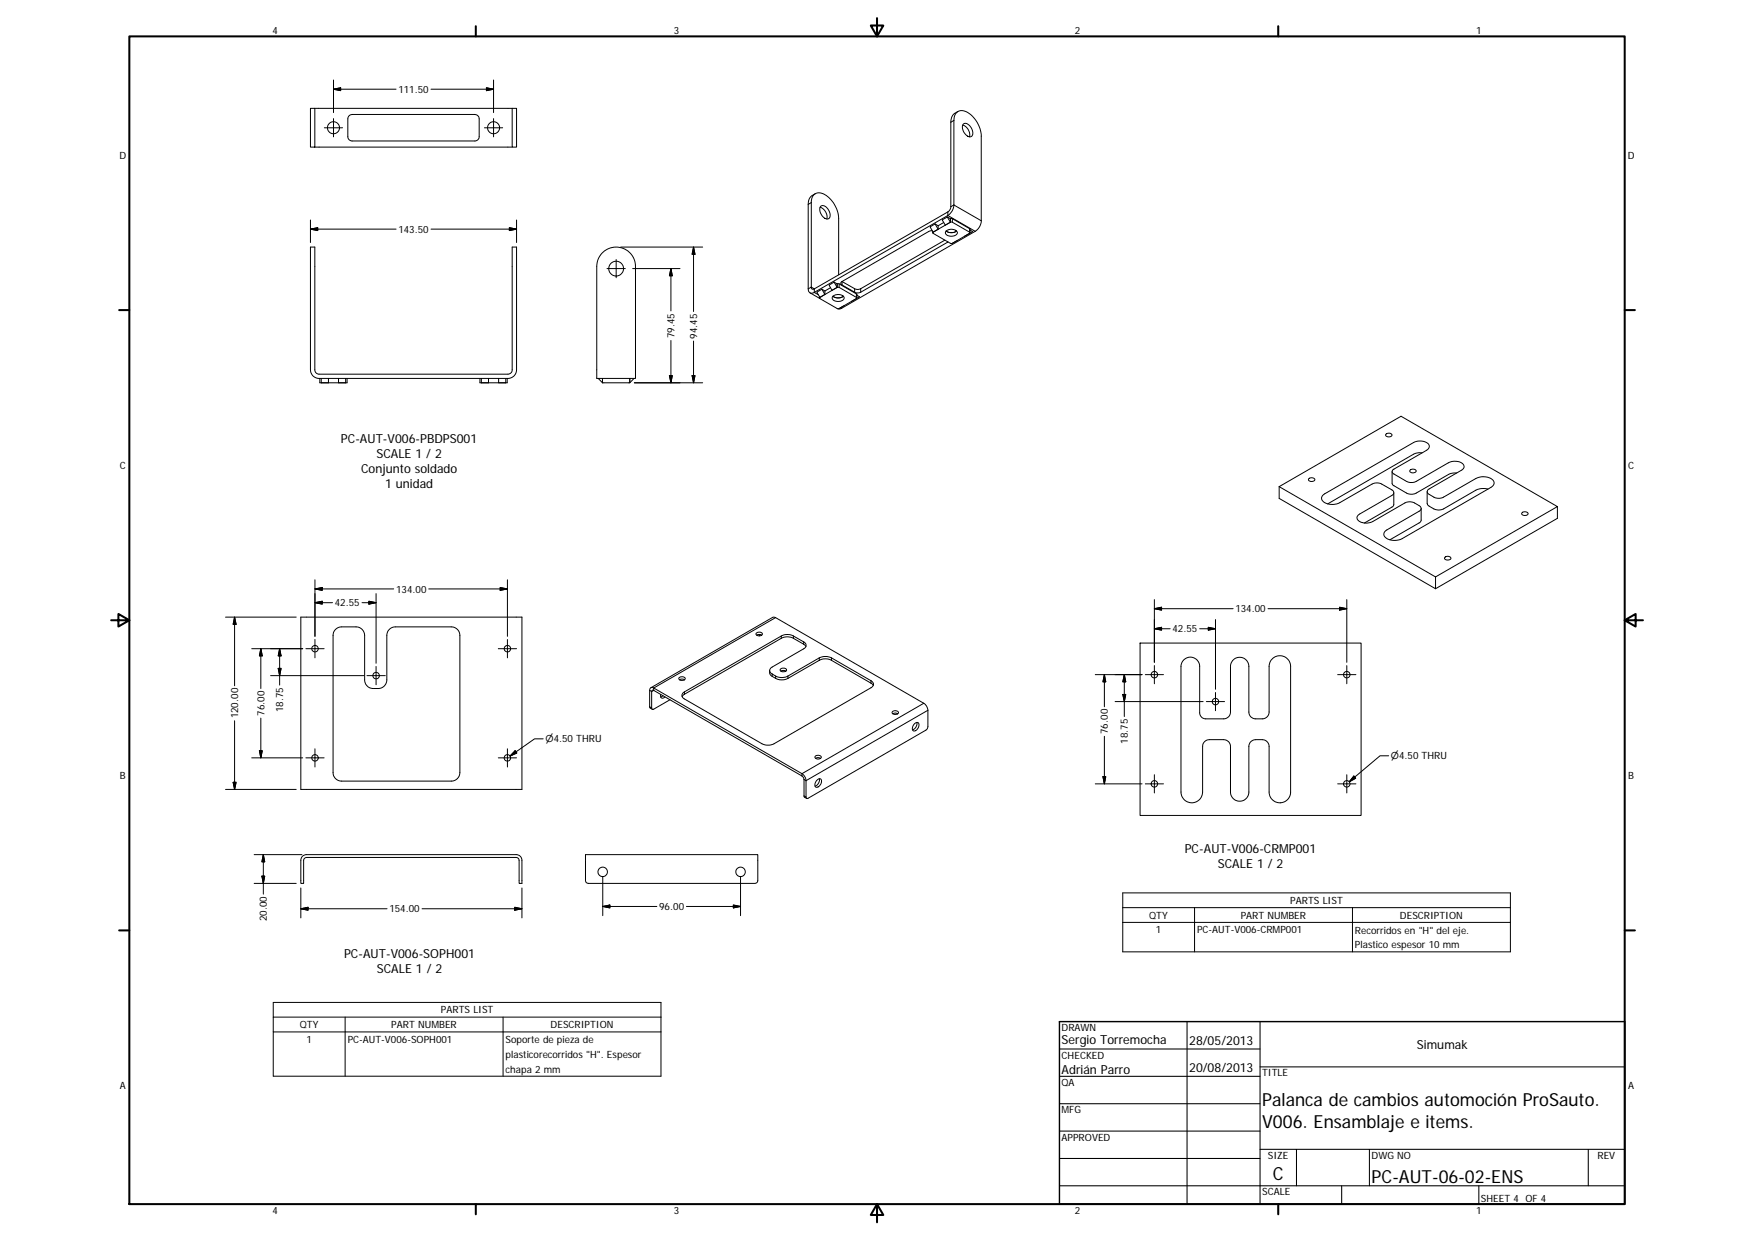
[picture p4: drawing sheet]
<svg xmlns="http://www.w3.org/2000/svg" width="594mm" height="420mm" viewBox="0 0 594 420" stroke-linecap="round" stroke-linejoin="round" font-family="sans-serif">
<g fill="none" stroke="#000" stroke-width=".34">
<path d="M105.1 36.7h1.5v13.1h-1.5zM106.6 36.7h66.9M113 30.2l2.4-.5v1zM113 30.2h21.1M113 27.1v11M118.2 39.2l1-.4h41.7a1.48 1.48 0 0 1 1.4 1.4v6a1.45 1.45 0 0 1-1.4 1.5h-41.7a1.45 1.45 0 0 1-1.4-1.5v-6zM164.8 29.7l2.4 .5-2.4 .5zM167.2 30.2h-21.2M167.2 27.1v11M173.5 36.7h1.5v13.1h-1.5zM324.5 37.7l-1.1 .7a3.4 3.4 0 0 0-1.4 3M106.6 49.8h66.9"/>
<path d="M109.8 43.3h6.2M113 40.2v6.1M164.1 43.3h6.2M167.2 40.2v6.1M322 41.4v28.6M323.1 40.8l-1.1 .6M323.1 40.8a2.84 2.84 0 0 1 1.3-3 2.84 2.84 0 0 1 3.3 .3 10.1 10.1 0 0 1 4.7 8v28.6M323.1 40.8v28.6M326.1 42.4a3.4 3.4 0 0 1 2.3 3.9M326.2 42.1a1.98 1.98 0 0 1 2.9 1.3 1.98 1.98 0 0 1-.3 2.9 3.2 3.2 0 0 1-2.6-4.2zM105.1 74.5v7.6M105.1 77.6l2.5-.5v1z"/>
<path d="M105.1 77.6h29M146 77.6h29M172.5 77.1l2.5 .5-2.5 .5zM175 74.5v7.6M273.7 69.2v28.6M274.8 68.6l-1.1 .6M274.8 68.6a2.81 2.81 0 0 1 1.3-3 2.81 2.81 0 0 1 3.3 .3 10.1 10.1 0 0 1 4.6 8v19.1M274.8 68.6v28.6M276.1 65.6l-1 .6a3.1 3.1 0 0 0-1.4 3M277.7 70.2a3.5 3.5 0 0 1 2.3 3.9M278.1 69.7a2.76 2.76 0 0 1 3.1 2.9 1.24 1.24 0 0 1-.8 1.6 1.24 1.24 0 0 1-1.5-.7 2.94 2.94 0 0 1-.8-3.8zM315.8 78.1l-1.2 .3-29.4 16.9"/>
<path d="M315.9 78.4v.4M316 78.6v.4l6.1 3.4 6.3-3.4M316.7 75.8l1 .6M316.7 75.8l1 1.8M316.7 75.8l-1.7 1 1 1.8M317.7 76.4v1.2M317.7 77.6l-1.7 1M319.6 75.3l-1.9 1.1M320.4 78.3a2.61 2.61 0 0 1 3.9 .4 2.32 2.32 0 0 1-3.6 .9l-.5-.6zM320.5 78.2a3 3 0 0 0 3.5 0M320.9 73.5l1 .5M320.9 73.5l1 1.7"/>
<path d="M320.9 73.5l-1.8 .9 1.1 1.8 1.7-1M321 71.8v1.2M321 71.8l-45.2 26M321 73l9.3 5.3M321 73l-45.2 26M321.9 74h.7M321.9 75.2h.7M321.9 75.2l-5.9 3.4M321.9 74v1.2M322 70l-.3 1-.7 .8M322.6 74v1.2M322.6 75.2l5.8 3.4"/>
<path d="M322.6 74l5.8 3.4M323.1 69.4l-.6 2-1.5 1.6M323.1 69.4l-1.1 .6M323.1 69.4l9.3 5.3M328.4 77.4l.1 1.4M328.4 78.6v.4M328.4 77.4v1.2M328.5 77.9l.9 .5-1 .6M330.3 78.3l-45.2 26.1M332.4 74.7l-.6 2.1-1.5 1.5M105.1 83.7h1.5v41.5a1.45 1.45 0 0 0 1.5 1.5h63.9a1.45 1.45 0 0 0 1.5-1.5v-41.5h1.5v41.5a2.89 2.89 0 0 1-3 2.9h-63.9a2.89 2.89 0 0 1-3-2.9zM203.8 85.8a6.6 6.6 0 0 1 7.3-1.7 6.6 6.6 0 0 1 4.1 6.1v37.9h-13.1v-37.9a6.6 6.6 0 0 1 1.7-4.4z"/>
<path d="M205.6 90.9h6.2M208.7 87.9v6.1M210.2 83.7h27.8M214.3 90.9h16M227.2 90.9v14.4M227.2 90.9l.5 2.5h-1zM234.9 83.7v21.8M234.9 83.7l.5 2.4h-1zM273.7 97.8a1.26 1.26 0 0 0 .6 1.3 1.26 1.26 0 0 0 1.5-.1M274.4 99.1l3.2 1.9M274.8 97.2l-1.1 .6M274.8 97.2a.62 .62 0 0 0 .3 .7 .62 .62 0 0 0 .7-.1"/>
<path d="M274.8 97.2l1 .6M275.8 97.8v1.2M275.8 99l1.4 .8M278.4 97.9l1 .6M278.4 97.9l1 1.8M278.4 97.9l-1.7 1 1 1.8M279.4 98.5v1.2M279.4 99.7l-1.7 1M281.3 97.4l-1.9 1.1M282.5 95.5l1 .6M282.5 95.5l1 1.8M282.5 95.5l-1.7 1 1 1.8 1.7-1"/>
<path d="M283.5 96.1h.7M283.5 97.3h.7M283.5 96.1v1.2M283.5 97.3l-5.8 3.4M284.2 97.3l5.9 3.4M284.2 96.1v1.2M284.2 96.1l5.9 3.4M285.2 96.5l4.3 2.4M285.2 95.3a.61 .61 0 0 0-.4 .6 .61 .61 0 0 0 .4 .6M285.2 95.3v1.2M285.2 95.3l4.3 2.4M289.5 97.7a2.2 2.2 0 0 0 2 0"/>
<path d="M289.5 98.9a2.2 2.2 0 0 0 2 0M289.5 97.7v1.2M290.1 99.5v1.2M290.1 99.5l.1 1.4M290.2 100l.9 .5-2.8 1.6M291.5 97.7v1.2M320 81.3l-28.5 16.4M320.9 81.8v.2M320.9 82l-29.4 16.9M321.1 81.9l-.2 .1M227.2 115.3v14.3M234.9 115.5v14.1"/>
<path d="M277.6 100.4v.5M277.7 100.7l-.1 .3 6.2 3.5 6.4-3.5-.1-.3M282.1 100.3a2.61 2.61 0 0 1 3.8 .5 2.31 2.31 0 0 1-3.6 .9l-.5-.8zM282.1 100.3l1.6 .6 1-.1 .9-.5M284.7 104.1l.4 .3M285.1 104.4l-.8 .2-.7-.1M108.3 128.1v1.5h.5M108.8 129.6h8.3M108.8 128.1v1.5M111.2 128.1v1.5M114.7 128.1v1.5M117.1 128.1v1.5"/>
<path d="M117.6 128.1v1.5h-.5M162.6 128.1v1.5h.4M163 129.6h8.3M163 128.1v1.5M165.5 128.1v1.5M168.9 128.1v1.5M171.3 128.1v1.5M171.8 128.1v1.5h-.5M202.6 128.1l1.5 1.5M204.1 128.1v1.5M214.8 128.1l-1.5 1.5v-1.5v1.5h-9.2M214.9 129.6h23.1"/>
<path d="M226.7 127.2h1l-.5 2.4zM234.4 127.2h1l-.5 2.4zM469.5 146.9h.1a1.01 1.01 0 0 1 1.1-.3 1.01 1.01 0 0 1 .7 1 1.17 1.17 0 0 1-2.1-.5zM471.5 159.7l.1 4.3 4.8 2.9a3.5 3.5 0 0 0 3.3 0l11.1-6.4 2.6-.4M477.6 159.1a1.22 1.22 0 0 1 2.1 .5 1.28 1.28 0 0 1-2.2-.2zM481.6 153.3h-1.1l-1.8 .5-29 16.8M433.3 164.8v3.9l52.9 30.6M433.3 164.8l52.9 30.5M433.3 164.8l41.2-23.9 53 30.6-41.3 23.8M443.3 162.1a1.21 1.21 0 0 1 2 .4 1.16 1.16 0 0 1-1.2 .5 1.16 1.16 0 0 1-.9-.8zM448.1 167.6l30.6-17.8a4.1 4.1 0 0 1 5.4 1l-.1 .8-.8 .8-11.1 6.4a.86 .86 0 0 0-.6 .9 .86 .86 0 0 0 .6 .8l4.3 2.5a3.7 3.7 0 0 0 3.3 0l10.9-6.3a4 4 0 0 1 5.2 .9v.8l-.5 .6-11.2 6.5a.97 .97 0 0 0-.7 1 .97 .97 0 0 0 .7 .9l1.5 .9a3.5 3.5 0 0 0 3.3 0l10.9-6.3a4.9 4.9 0 0 1 6.2 1 1.61 1.61 0 0 1-1 2l-30.1 17.4a4.9 4.9 0 0 1-6.1-1.1 1.59 1.59 0 0 1 1-1.9l10.9-6.3a.99 .99 0 0 0 .6-1 .99 .99 0 0 0-.6-.9l-1.6-.9a3.5 3.5 0 0 0-3.3 0l-10.9 6.3a4 4 0 0 1-5.2-1v-.7l.8-.9 10.9-6.3a1.02 1.02 0 0 0 .7-.9 1.02 1.02 0 0 0-.7-1l-3.4-1.9a3.5 3.5 0 0 0-3.3 0l-10.9 6.3a4.8 4.8 0 0 1-6.1-1.1l-.1-.7zM472.1 166.8v4l-.2 .6-9.8 5.7"/>
<path d="M481.3 172.1v4l-.2 .6-10.3 6.1M504 165.6l-.9-.2a5.5 5.5 0 0 0-3.3 .6l-10.9 6.3-1.6 .4-1.7-.4-2.1-1.4-.1-4.4M515.5 173.6l.4-.2a1.01 1.01 0 0 1 1.6 .8l-.2 .1a1.11 1.11 0 0 1-1.1 .3 1.11 1.11 0 0 1-.8-.9zM527.5 171.5v4l-41.3 23.8M106.7 196.3v19.1M106.7 199.4l2.4-.5v1zM106.7 199.4h26.6M145.2 199.4h26.7M169.4 198.9l2.5 .5-2.5 .5zM171.9 196.3v19.1M486.2 195.3v4M489.4 188.7a1.24 1.24 0 0 1 2 .4 1.28 1.28 0 0 1-2.1-.2z"/>
<path d="M76.4 208.9h23.9M79.5 208.9l.5 2.5h-1zM79.5 208.9v23.3M85.3 219.6h17.2M88.3 219.6l.5 2.5h-.9zM88.3 219.6v13.5M94.7 219.6v12.3M94.7 219.6l.5 2.5h-1zM101.9 208.9h74.9v58.4h-74.9zM103.6 219.6h6.2M106.7 204l2.4-.4v.9zM106.7 204h5.9"/>
<path d="M106.7 216.5v6.2M113.6 213.1l1.8-.8 5.2-.1a2.93 2.93 0 0 1 2.9 3v15a2.93 2.93 0 0 0 2.9 2.9h1.7a2.93 2.93 0 0 0 2.9-2.9v-15a2.89 2.89 0 0 1 2.9-3h18.9a2.89 2.89 0 0 1 3 3v46.4a2.89 2.89 0 0 1-3 2.9h-37.1a2.86 2.86 0 0 1-2.9-2.9v-46.4l.2-1.2zM122.6 204h4.8M124.9 203.6l2.5 .4-2.5 .5zM127.4 201v23.6M168.8 219.6h6.2M171.9 216.5v6.2M256.1 214.4a1.28 1.28 0 0 1 2.1 .3 1.2 1.2 0 0 1-1.1 .6 1.2 1.2 0 0 1-1-.8zM256.3 215.1l.6-.3 1.1 .3M257.5 214.8l-.4 .5M262.7 209.1l50.2 29M262.7 209.1l-1-.1-41.3 23.9"/>
<path d="M262.7 209.1l-41.3 23.8M264.6 215.3l-32.8 19M264.6 215.3l2.1-.5 2 .5M264.6 216.1l2.1-.5 2 .5M264.6 215.3v.8M264.6 216.1l-32.8 19M268.7 215.3l3.5 2M268.7 216.1l3.5 2M268.7 215.3v.8M272.2 217.3a1.25 1.25 0 0 1 .8 1.2 1.25 1.25 0 0 1-.8 1.2l-10.7 6.1a1.24 1.24 0 0 0-.8 1.2 1.24 1.24 0 0 0 .8 1.2M272.2 218.1l.8 .8M272.2 217.3v.8"/>
<path d="M386.1 217.7h74.9v58.4h-74.9zM391 203v21.2M391 206.1l2.4-.5v1zM391 212.9l2.4-.5v.9zM391 206.1h26.7M391 212.9h5.3M406.3 212.9h5.4M409.3 212.4l2.4 .5-2.4 .4zM411.7 209.8v23.6M429.5 206.1h26.7M453.7 205.6l2.5 .5-2.5 .5zM456.2 203v21.2"/>
<path d="M91.6 228.7h31.6M94.2 226.3h1l-.5 2.4zM124.3 228.7h6.2M127.4 225.6v6.2M220 239.3l.1 .4 .8 .4M220 233.7v5.6M220 239.3l.7 .4M220 233.7l.7 .4M220.7 234.1v5.6M221.4 232.9l50.2 29M221.4 233.7l50.2 29M221.4 232.9a.85 .85 0 0 0-1 0 .85 .85 0 0 0-.4 .8"/>
<path d="M221.4 233.7l-.7 .4M221.4 232.9v.8M221.4 233.7h-.4l-.3 .4M223.8 235.1a.84 .84 0 0 0 .3 1.2 .84 .84 0 0 0 1.1-.4M224.5 235.5l-.7 .5M226.9 236.9l-5.6 3.3h-.3l-.3-.5M230 229.5l.3-.2a1.07 1.07 0 0 1 1.7 .6 1.23 1.23 0 0 1-2.1-.3zM230.2 230.1l.6-.2 1.1 .2M231.8 235.1l-.8 .8M231.8 234.3v.8M260.7 227l.1 1.3 .7 .7M261.5 229l1.2 .7"/>
<path d="M261.5 228.2v.8M261.5 228.2l1.2 .7M262.7 229.7l2.1 .5 2.1-.5M262.7 228.9v.8M262.7 228.9l2.1 .5 2.1-.5M264.3 226.5l.3-.2a1.1 1.1 0 0 1 1.8 .7l-.5 .4a.97 .97 0 0 1-1 .1 .97 .97 0 0 1-.6-1zM264.5 227.2l.8-.2 .9 .2M266.9 228.9v.8M277.5 223.6l2.1-.5 2 .5M277.5 222.7v.9M277.5 223.6l-10.6 6.1M281.6 223.6l13.4 7.7"/>
<path d="M281.6 222.7l-1.7-.4-2.1 .3-10.9 6.3M281.6 222.7v.9M281.6 222.7l13.4 7.8M295 230.5a1.26 1.26 0 0 1 .9 1.2 1.26 1.26 0 0 1-.9 1.2l-32.8 18.9-1.7 .5-1.1-.1-1.3-.4-26.3-15.2a1.27 1.27 0 0 1-.8-1.2 1.27 1.27 0 0 1 .8-1.1M295 231.3l.8 .8M295 230.5v.8M312.9 238.1a3 3 0 0 1 1.4 2.4M312.9 238.1l-41.3 23.8M371 228.4h15.8M374.1 228.4l.4 2.4h-.9zM374.1 228.4v10.9M377.7 237.5h29.8"/>
<path d="M380.3 235.1h1l-.5 2.4zM380.8 228.4v14.2M380.8 228.4l.5 2.4h-1zM387.9 228.4h6.2M391 225.3v6.2M401 223.3a3.2 3.2 0 0 1 3.4-.5 3.2 3.2 0 0 1 1.9 2.8v15.7a2.06 2.06 0 0 0 2.1 2.1h6.1a2.28 2.28 0 0 0 2.3-2.3v-15.5a3.1 3.1 0 0 1 3.1-3.1 3.1 3.1 0 0 1 3.1 3.1v15.5a2.28 2.28 0 0 0 2.3 2.3h2.2a2.31 2.31 0 0 0 2.3-2.3v-15.5a3.6 3.6 0 0 1 3.7-3.6 3.6 3.6 0 0 1 3.6 3.6v42.6a3.6 3.6 0 0 1-3.6 3.6 3.6 3.6 0 0 1-3.7-3.6v-15.4a2.35 2.35 0 0 0-2.3-2.4h-2.2a2.31 2.31 0 0 0-2.3 2.4v15.4a3.1 3.1 0 0 1-3.1 3.1 3.1 3.1 0 0 1-3.1-3.1v-15.4a2.31 2.31 0 0 0-2.3-2.4h-4.9a2.28 2.28 0 0 0-2.3 2.4v15.4a3.7 3.7 0 0 1-3.6 3.6 3.7 3.7 0 0 1-3.7-3.6v-42.6l.3-1.2zM408.6 237.5h6.2M411.7 234.5v6.1M453.1 228.4h6.1M456.2 225.3v6.2M79.5 244v23.3M85.3 256.6h17.2"/>
<path d="M87.9 254.2h.9l-.5 2.4zM88.3 243.1v13.5M103.6 256.6h6.2M106.7 253.5v6.2M168.8 256.6h6.2M171.9 253.5v6.2M174.5 254.2l.5 .8-2.2 1zM184 250.1h-2.9l-8.3 5.9M276.1 256.1l.1-.2a1.14 1.14 0 0 1 1.9 .7 1.23 1.23 0 0 1-2.1-.4zM276.2 256.8a1.57 1.57 0 0 1 1.7 0M302.2 241a1.18 1.18 0 0 1 2.1 .5 1.25 1.25 0 0 1-2.1-.4zM302.4 241.6l.8-.2 .9 .2"/>
<path d="M309.8 245a.86 .86 0 0 1 1.2-.3 .86 .86 0 0 1 .2 1.3 1.37 1.37 0 0 1-2.1 1.2 2.23 2.23 0 0 1 .7-2.2zM310.5 244.6a2.23 2.23 0 0 1-1.4 2.5M314.3 240.5v5.5l-.6 1.1-40 23.2h-.6l-.1-.4M314.3 240.5l-41.3 23.8M374.1 249.3v16.1M470.3 255.9h-2.9l-10.4 8.8M76.4 267.3h23.9M79 264.9h1l-.5 2.4zM271.6 262.7l.7 1.2M271.6 261.9v.8M271.6 261.9l.9 .9 .5 1.5M272.3 269.5l.1 .3 .8 .5"/>
<path d="M272.3 263.9v5.6M272.3 269.5l.7 .4M272.3 263.9l.7 .4M273 264.3v5.6M276.6 264.2a.9 .9 0 0 1 1.3-.5 .9 .9 0 0 1 .3 1.4 1.38 1.38 0 0 1-2.1 1.2 2.05 2.05 0 0 1 .5-2.1zM277.5 263.6a2.23 2.23 0 0 1-1.5 2.5M371 265.4h15.8M373.6 263h.9l-.4 2.4zM387.9 265.4h6.2M391 262.3v6.2M453.1 265.4h6.1M456.2 262.3v6.2"/>
<path d="M458.5 262.7l.7 .8-2.2 1.2zM86.1 289.3h16.2M86.1 299.1h14.2M88.7 296.6h1l-.5 2.5zM89.2 289.3v13.4M89.2 289.3l.5 2.5h-1zM102.3 290l.5-.4 1-.3h71a1.93 1.93 0 0 1 2 2v7.8h-1v-8l-.4-.6-.6-.2h-71l-.6 .2-.3 .6-.1 8h-.9v-7.8zM198.3 289.3h58.4l-.1 9-.3 .6-.6 .2h-56.4l-.8-.4-.2-.6zM204.1 296.7v13.3M250.8 296.7v13.3M101.9 300.6v10.2M101.9 307.7l2.4-.5v1z"/>
<path d="M101.9 307.7h29.2M143 307.7h33.8M174.3 307.2l2.5 .5-2.5 .5zM176.8 300.6v10.2M204.1 306.9l2.5-.5v1zM204.1 306.9h18.4M232.5 306.9h18.3M248.4 306.4l2.4 .5-2.4 .5zM380.3 307.3h131.3M380.3 312.3h131.3M380.3 302.3h131.3v20h-131.3zM404.6 307.3v15"/>
<path d="M458.1 307.3v15M92.6 339.4h131.3v25h-131.3zM92.6 344.4h131.3M92.6 349.4h131.3M116.9 344.4v20M170.4 344.4v20"/>
<circle cx="112.9" cy="43.3" r="2.04"/>
<circle cx="167.2" cy="43.3" r="2.04"/>
<circle cx="208.7" cy="90.9" r="2.5"/>
<circle cx="106.7" cy="219.6" r="1.09"/>
<circle cx="171.9" cy="219.6" r="1.09"/>
<circle cx="127.4" cy="228.7" r="1.09"/>
<circle cx="391" cy="228.4" r="1.1"/>
<circle cx="411.7" cy="237.5" r="1.09"/>
<circle cx="456.1" cy="228.4" r="1.09"/>
<circle cx="106.7" cy="256.6" r="1.09"/>
<circle cx="171.9" cy="256.6" r="1.09"/>
<circle cx="391" cy="265.4" r="1.1"/>
<circle cx="456.1" cy="265.4" r="1.09"/>
<circle cx="204.1" cy="295.2" r="1.6"/>
<circle cx="250.8" cy="295.2" r="1.61"/>
</g>
<g fill="none" stroke="#000" stroke-width=".69">
<path d="M43.8 12.3h506.5v395.4h-506.5zM161.2 8.9v3.4M297 6.1v6.2l-2.1-3.7h4.3l-2.2 3.7M432.9 8.9v3.4M40.4 105h3.4M550.3 105h3.4M37.6 210h6.2l-3.7-2.1v4.2l3.7-2.1M550.3 210l3.7 2.1v-4.2l-3.7 2.1h6.2M40.4 315h3.4M550.3 315h3.4M161.2 407.7v3.4M297 407.7l2.2 3.7h-4.3l2.1-3.7v6.1"/>
<path d="M432.9 407.7v3.4"/>
</g>
<g fill="none" stroke="#000" stroke-width=".36">
<path d="M358.8 355.2h68M402.1 345.9v61.8M426.8 345.9v61.8M358.8 364.4h68M358.8 373.7h68M426.8 361.2h123.5M358.8 382.9h68M358.8 392.2h68M426.8 389.1h123.5M439.1 389.1v12.4M463.8 389.1v12.4M537.9 389.1v12.4"/>
<path d="M358.8 401.5h191.5M454.4 401.5v6.2M500.9 401.5v6.2"/>
</g>
<path d="M358.8 345.9h191.5v61.8h-191.5z" fill="none" stroke="#000" stroke-width=".48"/>
<g fill="#000" stroke="#000" stroke-width=".34">
<path d="M113 30.2l2.4-.5v1zM164.8 29.7l2.4 .5-2.4 .5zM105.1 77.6l2.5-.5v1zM172.5 77.1l2.5 .5-2.5 .5zM227.2 90.9l.5 2.5h-1zM234.9 83.7l.5 2.4h-1zM226.7 127.2h1l-.5 2.4zM234.4 127.2h1l-.5 2.4zM106.7 199.4l2.4-.5v1zM169.4 198.9l2.5 .5-2.5 .5zM79.5 208.9l.5 2.5h-1zM106.7 204l2.4-.4v.9z"/>
<path d="M124.9 203.6l2.5 .4-2.5 .5zM391 206.1l2.4-.5v1zM391 212.9l2.4-.5v.9zM409.3 212.4l2.4 .5-2.4 .4zM453.7 205.6l2.5 .5-2.5 .5zM88.3 219.6l.5 2.5h-.9zM94.2 226.3h1l-.5 2.4zM94.7 219.6l.5 2.5h-1zM374.1 228.4l.4 2.4h-.9zM380.3 235.1h1l-.5 2.4zM380.8 228.4l.5 2.4h-1zM87.9 254.2h.9l-.5 2.4z"/>
<path d="M174.5 254.2l.5 .8-2.2 1zM79 264.9h1l-.5 2.4zM373.6 263h.9l-.4 2.4zM458.5 262.7l.7 .8-2.2 1.2zM88.7 296.6h1l-.5 2.5zM89.2 289.3l.5 2.5h-1zM101.9 307.7l2.4-.5v1zM174.3 307.2l2.5 .5-2.5 .5zM204.1 306.9l2.5-.5v1zM248.4 306.4l2.4 .5-2.4 .5z"/>
</g>
<g font-size="6.1">
<text x="427.5" y="374.4">Palanca de cambios automoción ProSauto.</text>
<text x="427.5" y="381.7">V006. Ensamblaje e items.</text>
<text x="431.1" y="399.4">C</text>
<text x="464.5" y="400.6">PC-AUT-06-02-ENS</text>
</g>
<g font-size="4.2">
<text x="115.5" y="149.9">PC-AUT-V006-PBDPS001</text>
<text x="127.5" y="155">SCALE 1 / 2</text>
<text x="122.3" y="160.1">Conjunto soldado</text>
<text x="130.4" y="165.2">1 unidad</text>
<text x="401.3" y="288.7">PC-AUT-V006-CRMP001</text>
<text x="412.5" y="293.8">SCALE 1 / 2</text>
<text x="116.5" y="324.5">PC-AUT-V006-SOPH001</text>
<text x="127.6" y="329.6">SCALE 1 / 2</text>
<text x="359.5" y="353.5">Sergio Torremocha</text>
<text x="402.8" y="353.7">28/05/2013</text>
<text x="479.9" y="355.1">Simumak</text>
<text x="359.5" y="363.6">Adrián Parro</text>
<text x="402.8" y="363">20/08/2013</text>
</g>
<g font-size="3.4">
<text x="92.3" y="11.3">4</text>
<text x="228.2" y="11.3">3</text>
<text x="364.1" y="11.3">2</text>
<text x="499.9" y="11.3">1</text>
<text x="134.9" y="31.5">111.50</text>
<text x="40.4" y="53.7">D</text>
<text x="551.4" y="53.7">D</text>
<text x="134.9" y="78.8">143.50</text>
<text x="228.5" y="114.5" transform="rotate(-90 228.5 114.5)">79.45</text>
<text x="236.1" y="114.7" transform="rotate(-90 236.1 114.7)">94.45</text>
<text x="40.6" y="158.7">C</text>
<text x="551.5" y="158.7">C</text>
<text x="134.1" y="200.6">134.00</text>
<text x="113.4" y="205.3">42.55</text>
<text x="418.4" y="207.3">134.00</text>
<text x="397.1" y="214.1">42.55</text>
<text x="80.7" y="243.2" transform="rotate(-90 80.7 243.2)">120.00</text>
<text x="89.6" y="242.3" transform="rotate(-90 89.6 242.3)">76.00</text>
<text x="96" y="241.1" transform="rotate(-90 96 241.1)">18.75</text>
<text x="375.3" y="248.5" transform="rotate(-90 375.3 248.5)">76.00</text>
<text x="382" y="251.8" transform="rotate(-90 382 251.8)">18.75</text>
<text x="40.6" y="263.7">B</text>
<text x="551.5" y="263.7">B</text>
<text x="90.4" y="312" transform="rotate(-90 90.4 312)">20.00</text>
<text x="131.9" y="308.9">154.00</text>
<text x="223.3" y="308.1">96.00</text>
<text x="389.2" y="311">QTY</text>
<text x="420.2" y="311">PART NUMBER</text>
<text x="437" y="306">PARTS LIST</text>
<text x="474.2" y="311">DESCRIPTION</text>
<text x="391.5" y="316">1</text>
<text x="405.4" y="316">PC-AUT-V006-CRMP001</text>
<text x="458.9" y="316.1">Recorridos en &quot;H&quot; del eje.</text>
<text x="458.9" y="321.1">Plastico espesor 10 mm</text>
<text x="149.3" y="343.1">PARTS LIST</text>
<text x="101.6" y="348.1">QTY</text>
<text x="103.8" y="353.1">1</text>
<text x="117.8" y="353.1">PC-AUT-V006-SOPH001</text>
<text x="132.5" y="348.1">PART NUMBER</text>
<text x="171.3" y="353.1">Soporte de pieza de</text>
<text x="186.5" y="348.1">DESCRIPTION</text>
<text x="359.5" y="349.1">DRAWN</text>
<text x="171.3" y="358.1">plasticorecorridos &quot;H&quot;. Espesor</text>
<text x="359.5" y="358.4">CHECKED</text>
<text x="171.3" y="363.1">chapa 2 mm</text>
<text x="427.5" y="364.4">TITLE</text>
<text x="40.6" y="368.7">A</text>
<text x="359.5" y="367.7">QA</text>
<text x="551.5" y="368.7">A</text>
<text x="359.5" y="376.9">MFG</text>
<text x="359.5" y="386.2">APPROVED</text>
<text x="429.4" y="392.4">SIZE</text>
<text x="464.5" y="392.4">DWG NO</text>
<text x="541.1" y="392.3">REV</text>
<text x="427.5" y="404.7">SCALE</text>
<text x="501.6" y="406.8">SHEET 4 OF 4</text>
<text x="92.3" y="411.1">4</text>
<text x="228.2" y="411.1">3</text>
<text x="364.1" y="411.1">2</text>
<text x="499.9" y="411.1">1</text>
</g>
<g font-size="3.2">
<text x="184.8" y="251.4">⌀4.50 THRU</text>
<text x="471.1" y="257.1">⌀4.50 THRU</text>
</g>
</svg>
